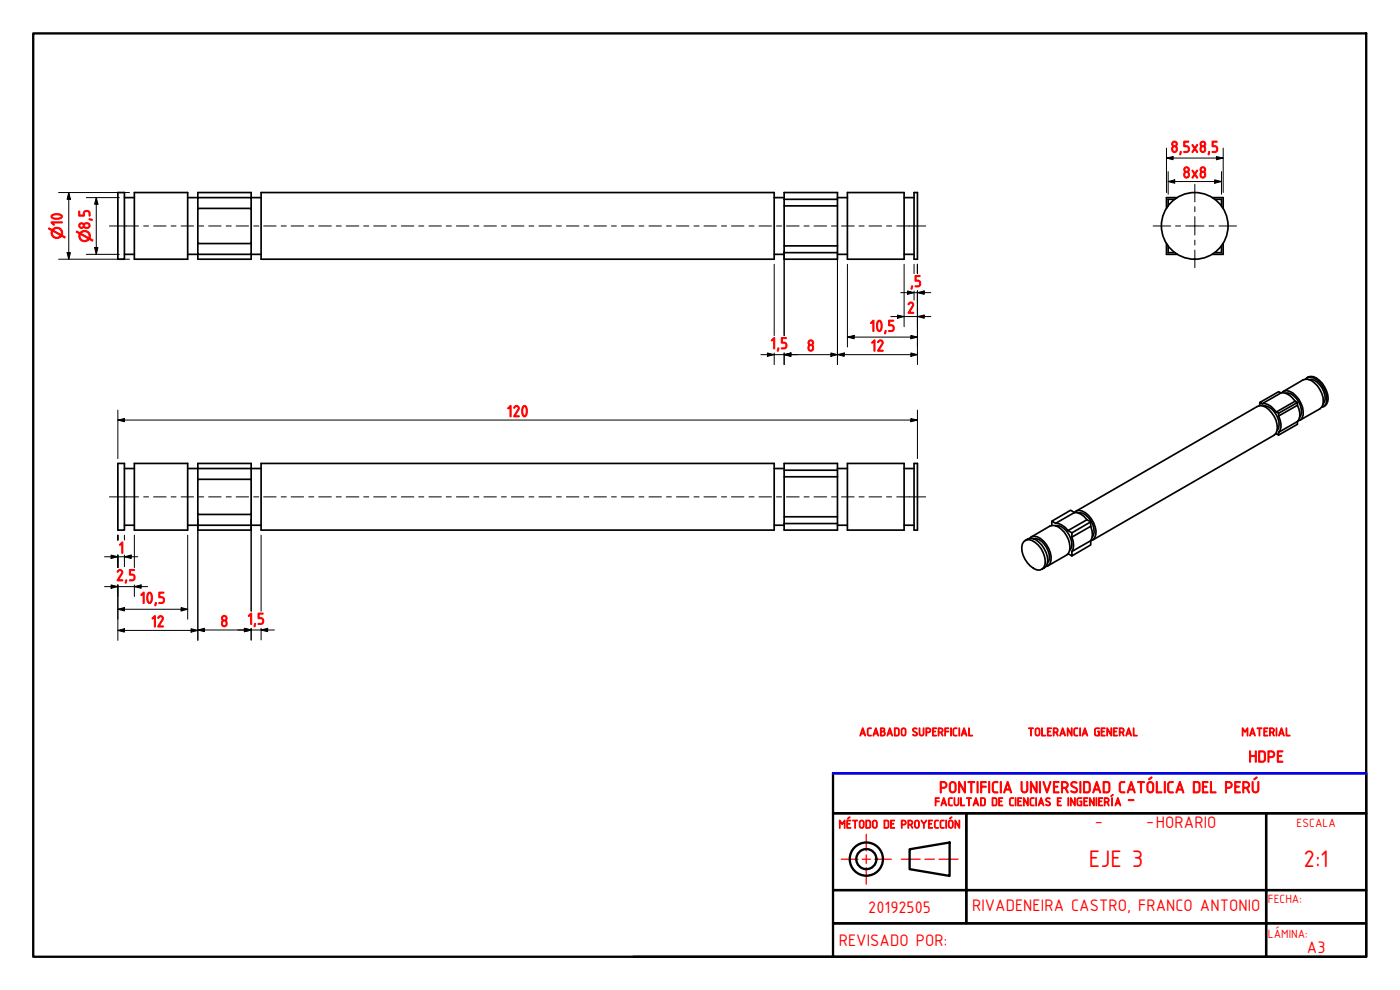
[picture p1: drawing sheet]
<svg xmlns="http://www.w3.org/2000/svg" width="420mm" height="297mm" viewBox="0 0 420 297" stroke-linecap="round" stroke-linejoin="round" font-family="sans-serif">
<!-- layer: Visible (ISO) -->
<g fill="none" stroke="#000" stroke-width=".51">
<path d="M35.4 57.8h1.9v20h-1.9zM37.3 59.3h3M40.3 57.8h16v20h-16zM56.3 59.3h3.1v-1.5h16v1.5h3M78.4 57.8h153.9v20h-153.9zM232.3 59.3h3M235.3 59.8v16M235.3 59.8v-2h16v4h-16M235.3 59.8h16M251.3 59.3h3M254.3 57.8h17v20h-17zM271.3 59.3h3"/>
<path d="M274.3 57.8h1v20h-1zM352.6 59.8h-2v2M353.3 59.3h-3.2v3.2M363.9 59.3h3.2v3.2M364.6 59.8h2v2M37.3 76.3h3M56.3 76.3h3.1v1.5h16v-1.5h3M59.4 62.5h16v10.6h-16zM59.4 62.5v-3.2h16v3.2M59.4 73.1v3.2h16v-3.2M232.3 76.3h3M235.3 75.8v2h16v-2"/>
<path d="M235.3 73.8h16M251.3 73.8v2h-16M251.3 76.3h3M251.3 61.8v12M271.3 76.3h3M350.1 73.1v3.2h3.2M350.6 73.8v2h2M366.6 73.8v2h-2M367.1 73.1v3.2h-3.2M384.4 117.9l-.7-.4-5.6 3.3 .7 .3M384.4 117.9a4.3 4.3 0 0 1 4.3 2.5M384.4 117.9l-5.6 3.2"/>
<path d="M384.6 117.8a2.44 2.44 0 0 1 3.4 .1 8 8 0 0 1 3.1 6.6l-.8 1.5-.8 .3M385.1 117.5l6-3.5a3.1 3.1 0 0 1 3.4 .9 7.3 7.3 0 0 1 2.6 6.4l-1 1.4-6 3.4M385.8 118a4.7 4.7 0 0 1 4.5 3.7 3.7 3.7 0 0 1-.3 3.6M391.7 113.8a2.35 2.35 0 0 1 3.3 0 7.1 7.1 0 0 1 2.9 7.5l-1.3 .9M392.2 113.4a2.67 2.67 0 0 1 3.7 .7 7.3 7.3 0 0 1 2.6 6.4l-.4 .8-.9 .7M392.9 113.9a4.7 4.7 0 0 1 4.4 3.7 3.3 3.3 0 0 1-.2 3.6M35.4 139.1h1.9v20h-1.9zM40.3 139.1h16v20h-16zM78.4 139.1h153.9v20h-153.9zM254.3 139.1h17v20h-17zM274.3 139.1h1v20h-1zM378.1 120.8v.8l-.2 .1"/>
<path d="M378.8 121.1a3.7 3.7 0 0 1 3.4 1.6l.8 .9M379.1 121.8a4.7 4.7 0 0 1 4.4 3.7 3.7 3.7 0 0 1-.2 3.6M383.7 129.7v.8l-.9-.3M383.7 124.8a4.6 4.6 0 0 1 0 4.9M383.7 124v.8M388.7 120.4l.7 .4-5.7 3.2-.7-.4M388.7 120.4l-5.7 3.2M389.4 126.5v.8l-5.7 3.2M389.4 120.8v.8l-5.7 3.2M389.4 121.6a4.6 4.6 0 0 1 0 4.9M389.4 126.5l-5.7 3.2M37.3 157.6h3"/>
<path d="M37.3 140.6h3M56.3 157.6h3.1v1.5h16v-1.5h3M56.3 140.6h22.1M59.4 143.8h16v10.6h-16zM59.4 154.4v3.2h16v-3.2M59.4 143.8v-4.7h16v4.7M232.3 157.6h3M232.3 140.6h3M235.3 141.1h16v2M235.3 157.1h16M251.3 143.1h-16v12h16M251.3 141.1v-2h-16v4"/>
<path d="M251.3 143.1v16h-16v-4M251.3 157.6h3M251.3 140.6h3M271.3 157.6h3M271.3 140.6h3M315.7 156.4v1.3M316.8 157a5 5 0 0 1 3.7 2.2M316.9 157.8a4.7 4.7 0 0 1 4.4 3.7 3.3 3.3 0 0 1-.2 3.6M320.5 159.2l1.2 .7M322.5 153.8a2.35 2.35 0 0 1 3.3 0 7.5 7.5 0 0 1 3.1 6.6l-.9 1.5-.7 .3M322.5 153.8a4.5 4.5 0 0 1 3.7 2.1M322.5 153.8l-1.2-.7-5.6 3.3 1.1 .6"/>
<path d="M322.5 153.8l-5.7 3.2M322.9 153.4l54.4-31.4a2.93 2.93 0 0 1 3.4 .9 6.6 6.6 0 0 1 2.2 7.2l-.6 .5-54.4 31.4M323.6 153.9a4.9 4.9 0 0 1 4.7 4.8l.1 1-.6 1.5M326.2 155.9l-5.7 3.3M326.2 155.9l1.1 .7M327.3 157.9a4.8 4.8 0 0 1 0 4.3M327.3 157.9v-1.3l-5.6 3.3v1.2M327.3 157.9l-5.6 3.2M307.3 162.5a2.4 2.4 0 0 1 3.3 .2 6.9 6.9 0 0 1 2.7 7.5 2.03 2.03 0 0 1-3.1 .3 7.3 7.3 0 0 1-3.4-7.3zM307.7 162.2a2.86 2.86 0 0 1 4.1 .5 7.3 7.3 0 0 1 2.5 6.4l-.4 .8-1.2 .9M309 161.5a2.35 2.35 0 0 1 3.3 .1 7.1 7.1 0 0 1 2.9 7.5l-.6 .6-.7 .3M309.4 161.1l5.7-3.3a3.1 3.1 0 0 1 3.4 1 6.6 6.6 0 0 1 2.2 7.2l-.6 .5-5.6 3.3"/>
<path d="M310.1 161.7a4.6 4.6 0 0 1 4.5 3.6 3.3 3.3 0 0 1-.3 3.7M320.5 166.2l1.2 .6M321.7 161.1a4.8 4.8 0 0 1 0 4.4M327.3 162.2v1.3l-5.6 3.3v-1.3M327.3 162.2l-5.6 3.3"/>
<circle cx="358.6" cy="67.8" r="10"/>
</g>
<!-- layer: Border (ISO) -->
<g fill="none" stroke="#000" stroke-width=".7">
<path d="M10 10h400v277.1h-400zM250 232h160v12h-160zM250 244h40v23.1h-40zM273 254.8l12-2v10l-12-2zM290 244h90v23.1h-90zM380 244h30v23.1h-30zM250 277h130v10.1h-130zM250 267.1h40v9.9h-40zM290 267.1h90v9.9h30v-9.9h-30v9.9h-90zM380 277h30v10.1h-30zM190 287.1h60"/>
<circle cx="260" cy="257.8" r="5"/>
<circle cx="260" cy="257.8" r="3"/>
</g>
<path d="M252.5 257.8h5M258.8 257.8h2.4M260 250.3v5M260 256.5v2.6M262.5 257.8h5M270.5 257.8h5.7M277.6 257.8h2.8M281.8 257.8h5.7M260 260.3v5" fill="none" stroke="#f00" stroke-width=".38"/>
<!-- layer: Centerline (ISO) -->
<g fill="none" stroke="#000" stroke-width=".3">
<path d="M32.8 67.8h8.8M43.1 67.8h1.5M46.1 67.8h3.7M51.4 67.8h1.4M54.4 67.8h3.7M59.6 67.8h1.6M62.6 67.8h3.8M67.9 67.8h1.5M70.9 67.8h3.7M76.1 67.8h1.6M79.1 67.8h3.8M84.4 67.8h1.5"/>
<path d="M87.4 67.8h3.7M92.6 67.8h1.6M95.6 67.8h3.8M100.9 67.8h1.5M103.9 67.8h3.8M109.2 67.8h1.5M112.1 67.8h3.9M117.4 67.8h1.5M120.5 67.8h3.7M125.7 67.8h1.5M128.7 67.8h3.8M133.9 67.8h1.5"/>
<path d="M137 67.8h3.7M142.2 67.8h1.5M145.2 67.8h3.8M150.5 67.8h1.5M153.5 67.8h3.7M158.7 67.8h1.5M161.7 67.8h3.8M167 67.8h1.5M170 67.8h3.7M175.3 67.8h1.4M178.2 67.8h3.8M183.5 67.8h1.5"/>
<path d="M186.5 67.8h3.7M191.8 67.8h1.4M194.8 67.8h3.7M200 67.8h1.5M203 67.8h3.8M208.3 67.8h1.5M211.3 67.8h3.7M216.5 67.8h1.6M219.5 67.8h3.8M224.8 67.8h1.5M227.8 67.8h3.7M233 67.8h1.6"/>
<path d="M236 67.8h3.8M241.3 67.8h1.5M244.3 67.8h3.8M249.6 67.8h1.5M252.5 67.8h3.8M257.8 67.8h1.5M260.8 67.8h3.8M266.1 67.8h1.5M269.1 67.8h8.7M32.8 149.1h8.8M43.1 149.1h1.5M46.1 149.1h3.7"/>
<path d="M51.4 149.1h1.4M54.4 149.1h3.7M59.6 149.1h1.6M62.6 149.1h3.8M67.9 149.1h1.5M70.9 149.1h3.7M76.1 149.1h1.6M79.1 149.1h3.8M84.4 149.1h1.5M87.4 149.1h3.7M92.6 149.1h1.6M95.6 149.1h3.8"/>
<path d="M100.9 149.1h1.5M103.9 149.1h3.8M109.2 149.1h1.5M112.1 149.1h3.9M117.4 149.1h1.5M120.5 149.1h3.7M125.7 149.1h1.5M128.7 149.1h3.8M133.9 149.1h1.5M137 149.1h3.7M142.2 149.1h1.5M145.2 149.1h3.8"/>
<path d="M150.5 149.1h1.5M153.5 149.1h3.7M158.7 149.1h1.5M161.7 149.1h3.8M167 149.1h1.5M170 149.1h3.7M175.3 149.1h1.4M178.2 149.1h3.8M183.5 149.1h1.5M186.5 149.1h3.7M191.8 149.1h1.4M194.8 149.1h3.7"/>
<path d="M200 149.1h1.5M203 149.1h3.8M208.3 149.1h1.5M211.3 149.1h3.7M216.5 149.1h1.6M219.5 149.1h3.8M224.8 149.1h1.5M227.8 149.1h3.7M233 149.1h1.6M236 149.1h3.8M241.3 149.1h1.5M244.3 149.1h3.8"/>
<path d="M249.6 149.1h1.5M252.5 149.1h3.8M257.8 149.1h1.5M260.8 149.1h3.8M266.1 149.1h1.5M269.1 149.1h8.7"/>
</g>
<!-- layer: Center Mark (ISO) -->
<path d="M358.6 55.3v5.3M346.1 67.8h5.2M352.8 67.8h1.5M355.9 67.8h5.4M358.6 62v1.5M358.6 65v5.5M358.6 72.1v1.4M358.6 75v5.3M362.8 67.8h1.5M365.8 67.8h5.3" fill="none" stroke="#000" stroke-width=".3"/>
<!-- layer: Dimension (ISO) -->
<g fill="none" stroke="#000" stroke-width=".3">
<path d="M17.6 57.8h21.3M20.6 57.8l.5 2h-1zM20.6 57.8v20M25.9 59.3h9.9M28.9 59.3l.5 2h-1zM28.9 59.3v17M350.1 47.4l1.9-.4v.9zM350.1 47.4h17M350.1 44.4v13.4M350.6 54.5l2-.5v1zM350.6 54.5h16M350.6 51.5v6.8"/>
<path d="M364.6 54l2 .5-2 .5zM365.1 47l2 .4-2 .5zM366.6 51.5v6.8M367.1 44.4v13.4M17.6 77.8h21.3M20.1 75.8h1l-.5 2zM25.9 76.3h9.9M28.4 74.3h1l-.5 2zM232.3 79.3v21.4M235.3 75.3v25.4M251.3 75.3v34.1M254.3 79.3v24.8"/>
<path d="M271.3 79.3v18.7M274.3 79.3v2.8M275.3 79.3v2.8M267.3 95h12M269.4 94.5l1.9 .5-1.9 .5zM270.3 87.8h9M272.4 87.3l1.9 .5-1.9 .5zM274.3 87.3v2.7M275.3 87.8l2.1-.5v1zM275.3 95l2.1-.5v1zM275.3 87.3v22.1M228.3 106.4h47"/>
<path d="M230.3 105.9l2 .5-2 .5zM232.3 105.9v3.5M235.3 106.4l2.1-.5v1zM235.3 105.9v3.5M249.4 105.9l1.9 .5-1.9 .5zM251.3 106.4l2.1-.5v1zM254.3 101.1l2-.5v1zM254.3 101.1h21M273.4 100.6l1.9 .5-1.9 .5zM273.4 105.9l1.9 .5-1.9 .5zM35.4 126l1.9-.4v.9zM35.4 123v14.6"/>
<path d="M35.4 126h239.9M273.4 125.6l1.9 .4-1.9 .5zM275.3 123v14.6M59.4 155.8v36.3M75.4 155.8v27.6M31.4 167.1h9.9M31.4 176h12.9M33.3 166.5l2.1 .6-2.1 .5zM33.3 175.5l2.1 .5-2.1 .5zM35.4 160.6v1.4M35.4 166.5v3.8M35.4 175.5v16.6"/>
<path d="M37.3 167.1l2.1-.6v1.1zM37.3 160.6v1.4M37.3 166.5v3.5M40.3 176l2.1-.5v1zM40.3 160.6v9.7M40.3 175.5v3.5M56.3 160.6v25.2M78.4 160.6v22.8M35.4 182.8l1.9-.5v1zM35.4 189.2l1.9-.6v1.1zM35.4 182.8h20.9M35.4 189.2h24"/>
<path d="M54.4 182.3l1.9 .5-1.9 .5zM57.3 188.6l2.1 .6-2.1 .5zM59.4 189l1.9-.5v1zM59.4 189h23M73.3 188.5l2.1 .5-2.1 .5zM75.4 188.5v3.6M78.4 189l1.9-.5v1zM78.4 188.5v3.5"/>
</g>
<g fill="#000">
<path d="M20.6 57.8l.5 2h-1z" fill-rule="evenodd"/>
<path d="M350.1 47.4l1.9-.4v.9z" fill-rule="evenodd"/>
<path d="M350.6 54.5l2-.5v1z" fill-rule="evenodd"/>
<path d="M364.6 54l2 .5-2 .5z" fill-rule="evenodd"/>
<path d="M365.1 47l2 .4-2 .5z" fill-rule="evenodd"/>
<path d="M20.1 75.8h1l-.5 2z" fill-rule="evenodd"/>
<path d="M28.4 74.3h1l-.5 2z" fill-rule="evenodd"/>
<path d="M28.9 59.3l.5 2h-1z" fill-rule="evenodd"/>
<path d="M269.4 94.5l1.9 .5-1.9 .5z" fill-rule="evenodd"/>
<path d="M272.4 87.3l1.9 .5-1.9 .5z" fill-rule="evenodd"/>
<path d="M275.3 87.8l2.1-.5v1z" fill-rule="evenodd"/>
<path d="M275.3 95l2.1-.5v1z" fill-rule="evenodd"/>
<path d="M230.3 105.9l2 .5-2 .5z" fill-rule="evenodd"/>
<path d="M235.3 106.4l2.1-.5v1z" fill-rule="evenodd"/>
<path d="M235.3 106.4l2.1-.5v1z" fill-rule="evenodd"/>
<path d="M249.4 105.9l1.9 .5-1.9 .5z" fill-rule="evenodd"/>
<path d="M251.3 106.4l2.1-.5v1z" fill-rule="evenodd"/>
<path d="M254.3 101.1l2-.5v1z" fill-rule="evenodd"/>
<path d="M273.4 100.6l1.9 .5-1.9 .5z" fill-rule="evenodd"/>
<path d="M273.4 105.9l1.9 .5-1.9 .5z" fill-rule="evenodd"/>
<path d="M35.4 126l1.9-.4v.9z" fill-rule="evenodd"/>
<path d="M273.4 125.6l1.9 .4-1.9 .5z" fill-rule="evenodd"/>
<path d="M33.3 166.5l2.1 .6-2.1 .5z" fill-rule="evenodd"/>
<path d="M33.3 175.5l2.1 .5-2.1 .5z" fill-rule="evenodd"/>
<path d="M37.3 167.1l2.1-.6v1.1z" fill-rule="evenodd"/>
<path d="M40.3 176l2.1-.5v1z" fill-rule="evenodd"/>
<path d="M35.4 182.8l1.9-.5v1z" fill-rule="evenodd"/>
<path d="M35.4 189.2l1.9-.6v1.1z" fill-rule="evenodd"/>
<path d="M54.4 182.3l1.9 .5-1.9 .5z" fill-rule="evenodd"/>
<path d="M57.3 188.6l2.1 .6-2.1 .5z" fill-rule="evenodd"/>
<path d="M59.4 189l1.9-.5v1z" fill-rule="evenodd"/>
<path d="M73.3 188.5l2.1 .5-2.1 .5z" fill-rule="evenodd"/>
<path d="M73.3 188.5l2.1 .5-2.1 .5z" fill-rule="evenodd"/>
<path d="M78.4 189l1.9-.5v1z" fill-rule="evenodd"/>
</g>
<!-- layer: Border (ISO) -->
<path d="M250 232h160" fill="none" stroke="#00f" stroke-width=".7"/>
<g font-size="7.7" fill="#f00">
<text x="326.8" y="260.3">EJE 3</text>
<text x="391.2" y="260.3">2:1</text>
</g>
<g font-size="5.4" fill="#f00">
<text x="328.5" y="247.8">-</text>
<text x="344" y="247.8">-HORARIO</text>
<text x="260.5" y="273.8">20192505</text>
<text x="291.7" y="273.4">RIVADENEIRA CASTRO, FRANCO ANTONIO</text>
<text x="251.7" y="283.8">REVISADO POR:</text>
<text x="392.2" y="286.1">A3</text>
</g>
<g font-size="5.3" fill="#f00">
<text x="351.3" y="45.8">8,5x8,5</text>
<text x="354.9" y="53.5">8x8</text>
<text x="18.7" y="67.9" transform="rotate(-90 18.7 67.9)">10</text>
<text x="27.1" y="68.9" transform="rotate(-90 27.1 68.9)">8,5</text>
<text x="273" y="86.1">,5</text>
<text x="272.2" y="94">2</text>
<text x="260.9" y="99.5">10,5</text>
<text x="231.1" y="104.7">1,5</text>
<text x="242.1" y="105.4">8</text>
<text x="261.2" y="105.4">12</text>
<text x="152" y="125.1">120</text>
<text x="35.5" y="166">1</text>
<text x="34.8" y="174.3">2,5</text>
<text x="41.9" y="181.1">10,5</text>
<text x="45.3" y="188.1">12</text>
<text x="66.1" y="188.1">8</text>
<text x="74.2" y="187.4">1,5</text>
<text x="374.6" y="228.7">HDPE</text>
<text x="281.8" y="237.9">PONTIFICIA UNIVERSIDAD CATÓLICA DEL PERÚ</text>
<text x="338.3" y="241.1">-</text>
</g>
<g font-size="4.5" fill="#f00">
<text x="18.7" y="71.8" transform="rotate(-90 18.7 71.8)">⌀</text>
<text x="27.1" y="72.8" transform="rotate(-90 27.1 72.8)">⌀</text>
</g>
<g font-size="3.9" fill="#f00">
<text x="389.1" y="248">ESCALA</text>
<text x="380.5" y="271.1">FECHA:</text>
<text x="380.5" y="281.5">LÁMINA:</text>
</g>
<g font-size="3.8" fill="#f00">
<text x="257.8" y="220.8">ACABADO SUPERFICIAL</text>
<text x="308.4" y="220.8">TOLERANCIA GENERAL</text>
<text x="372.6" y="220.8">MATERIAL</text>
<text x="280.4" y="241.8">FACULTAD DE CIENCIAS E INGENIERÍA</text>
<text x="251.7" y="248.5">MÉTODO DE PROYECCIÓN</text>
</g>
</svg>
